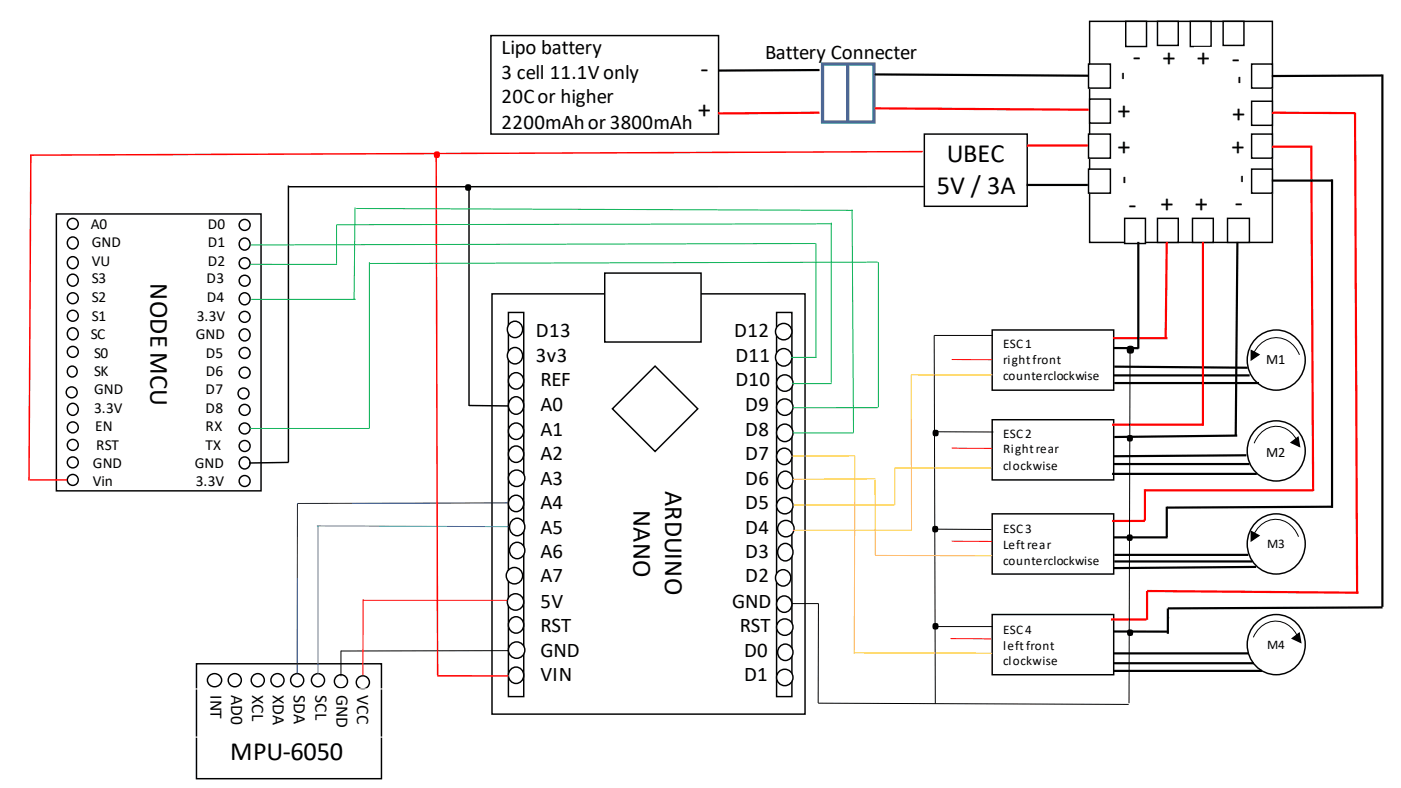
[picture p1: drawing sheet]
<svg xmlns="http://www.w3.org/2000/svg" width="339mm" height="190mm" viewBox="0 0 339 190" stroke-linecap="round" stroke-linejoin="round" font-family="sans-serif">
<path d="M118.9 71h75.7v101.6h-75.7z" fill="none" stroke="#000" stroke-width=".35"/>
<path d="M239.8 79.8h29.4v14.5h-29.4z" fill-rule="evenodd" fill="#fff"/>
<path d="M239.8 79.8h29.4v14.5h-29.4z" fill="none" stroke="#000" stroke-width=".35"/>
<path d="M239.8 148.6h29.4v14.5h-29.4z" fill-rule="evenodd" fill="#fff"/>
<path d="M239.8 148.6h29.4v14.5h-29.4z" fill="none" stroke="#000" stroke-width=".35"/>
<path d="M239.8 124.2h29.4v14.6h-29.4z" fill-rule="evenodd" fill="#fff"/>
<path d="M239.8 124.2h29.4v14.6h-29.4z" fill="none" stroke="#000" stroke-width=".35"/>
<path d="M239.8 101.5h29.4v14.5h-29.4z" fill-rule="evenodd" fill="#fff"/>
<path d="M239.8 101.5h29.4v14.5h-29.4z" fill="none" stroke="#000" stroke-width=".35"/>
<path d="M303.9 103.5a7.1 7.1 0 0 1 9.4 .2 7.1 7.1 0 0 1 1.1 9.3 7 7 0 0 1-9 2.5 7 7 0 0 1-3.6-8.6 7.3 7.3 0 0 1 2.1-3.4z" fill-rule="evenodd" fill="#fff"/>
<path d="M303.9 103.5a7.1 7.1 0 0 1 9.4 .2 7.1 7.1 0 0 1 1.1 9.3 7 7 0 0 1-9 2.5 7 7 0 0 1-3.6-8.6 7.3 7.3 0 0 1 2.1-3.4z" fill="none" stroke="#000" stroke-width=".35"/>
<path d="M303.9 81.6a7.1 7.1 0 0 1 9.4 .1 7.1 7.1 0 0 1 1.1 9.3 7 7 0 0 1-9 2.6 7 7 0 0 1-3.6-8.7 7.3 7.3 0 0 1 2.1-3.3z" fill-rule="evenodd" fill="#fff"/>
<path d="M303.9 81.6a7.1 7.1 0 0 1 9.4 .1 7.1 7.1 0 0 1 1.1 9.3 7 7 0 0 1-9 2.6 7 7 0 0 1-3.6-8.7 7.3 7.3 0 0 1 2.1-3.3z" fill="none" stroke="#000" stroke-width=".35"/>
<path d="M303.9 126a7.1 7.1 0 0 1 9.4 .2 7.1 7.1 0 0 1 1.1 9.3 7 7 0 0 1-9 2.5 7 7 0 0 1-3.6-8.6 7.3 7.3 0 0 1 2.1-3.4z" fill-rule="evenodd" fill="#fff"/>
<path d="M303.9 126a7.1 7.1 0 0 1 9.4 .2 7.1 7.1 0 0 1 1.1 9.3 7 7 0 0 1-9 2.5 7 7 0 0 1-3.6-8.6 7.3 7.3 0 0 1 2.1-3.4z" fill="none" stroke="#000" stroke-width=".35"/>
<path d="M303.9 150.3a7.1 7.1 0 0 1 9.4 .2 7.1 7.1 0 0 1 1.1 9.3 7 7 0 0 1-9 2.6 7 7 0 0 1-3.6-8.7 7.3 7.3 0 0 1 2.1-3.4z" fill-rule="evenodd" fill="#fff"/>
<path d="M303.9 150.3a7.1 7.1 0 0 1 9.4 .2 7.1 7.1 0 0 1 1.1 9.3 7 7 0 0 1-9 2.6 7 7 0 0 1-3.6-8.7 7.3 7.3 0 0 1 2.1-3.4z" fill="none" stroke="#000" stroke-width=".35"/>
<path d="M118.7 8.6h55v23.8h-55z" fill-rule="evenodd" fill="#fff"/>
<path d="M118.7 8.6h55v23.8h-55z" fill="none" stroke="#000" stroke-width=".35"/>
<path d="M198.8 15.5h12.5v14h-12.5z" fill-rule="evenodd" fill="#fff"/>
<path d="M198.8 15.5h12.5v14h-12.5zM204.9 15.5v14.1" fill="none" stroke="#4472c4" stroke-width=".79" stroke-linecap="butt"/>
<path d="M47.5 160.5h44.7v27.8h-44.7z" fill-rule="evenodd" fill="#fff"/>
<path d="M47.5 160.5h44.7v27.8h-44.7z" fill="none" stroke="#000" stroke-width=".35"/>
<path d="M50.6 163.3a1.68 1.68 0 0 1 2.5-.1 1.68 1.68 0 0 1 0 2.5 1.68 1.68 0 0 1-2.5-.1 1.5 1.5 0 0 1 0-2.3z" fill-rule="evenodd" fill="#fff"/>
<path d="M50.6 163.3a1.68 1.68 0 0 1 2.5-.1 1.68 1.68 0 0 1 0 2.5 1.68 1.68 0 0 1-2.5-.1 1.5 1.5 0 0 1 0-2.3z" fill="none" stroke="#000" stroke-width=".35"/>
<circle cx="62.3" cy="164.4" r="1.59" fill="#fff"/>
<circle cx="62.3" cy="164.4" r="1.59" fill="none" stroke="#000" stroke-width=".35"/>
<circle cx="87.7" cy="165" r="1.59" fill="#fff"/>
<circle cx="87.7" cy="165" r="1.59" fill="none" stroke="#000" stroke-width=".35"/>
<circle cx="82.4" cy="164.7" r="1.59" fill="#fff"/>
<circle cx="82.4" cy="164.7" r="1.59" fill="none" stroke="#000" stroke-width=".35"/>
<circle cx="76.9" cy="164.4" r="1.59" fill="#fff"/>
<circle cx="76.9" cy="164.4" r="1.59" fill="none" stroke="#000" stroke-width=".35"/>
<circle cx="71.8" cy="164.4" r="1.59" fill="#fff"/>
<circle cx="71.8" cy="164.4" r="1.59" fill="none" stroke="#000" stroke-width=".35"/>
<circle cx="67.1" cy="164.4" r="1.59" fill="#fff"/>
<circle cx="67.1" cy="164.4" r="1.59" fill="none" stroke="#000" stroke-width=".35"/>
<circle cx="56.8" cy="164.4" r="1.59" fill="#fff"/>
<g fill="none" stroke="#000" stroke-width=".35">
<path d="M302.5 84.8l1.8 .9-1.8 1.3zM312.1 107l1.7-1.3 .3 2.2zM302.5 128.5l1.8 1-1.8 1.2zM312.4 154.3l1.6-1.2 .4 2.2z"/>
<circle cx="56.8" cy="164.4" r="1.59"/>
</g>
<path d="M46.7 166.6h46.3v11.6h-46.3zM53.3 176.3h34.9v10.4h-34.9z" fill="none" stroke="#fff" stroke-width=".26"/>
<g fill="none" stroke="#000" stroke-width=".53">
<path d="M269.1 90.8h33M269.1 84.1l6.1 .1M269.3 92.6h35M269.3 88.6l32.3 .3M268.8 114.6h35M269.1 112.2h33M299.1 105.3l-29.8 .3M301.3 110.1l-32.2 .2M269.1 129.9h13.1M269.3 134.1h32.5M269.3 135.7h33.5M303.6 137.1l-34.5 .2"/>
<path d="M269.1 158h32.6M269.1 152.7h13M269.1 160.3h34M269.1 162.2h36"/>
</g>
<path d="M76.9 127.1v35.8M282.4 149.4h.1" fill="none" stroke="#4472c4" stroke-width=".24"/>
<path d="M269.1 81.8h13.1M268.8 102.7h22.1M268.8 125.9h8M268.6 149.8h8.5" fill="none" stroke="#f00" stroke-width=".53"/>
<path d="M240 81.1h-14.2l.3 89M273.2 84.5l-.3 85.5M303 85.5a5.9 5.9 0 0 1 5.7-3.9 5.9 5.9 0 0 1 5.4 4.2M225.6 104.4h14.5M303.2 107.2a5.5 5.5 0 0 1 8-3.4l1 .8 .8 1 .9 1.8M225.8 127.9l13.9 .1M303 129.5a5.7 5.7 0 0 1 5.5-3.9 5.7 5.7 0 0 1 5.4 4.2M82.4 157.3v6.2M122.9 157.3l-40.5 .1M225.8 151.5h14.2M303 154.1a5.7 5.7 0 0 1 5.5-3.9 5.7 5.7 0 0 1 5.4 4.2M197.8 170l75 .3" fill="none" stroke="#000" stroke-width=".24"/>
<path d="M71.9 121.8l-.1 41.1" fill="none" stroke="#002060" stroke-width=".24"/>
<path d="M220.3 90.6h19.6M211.5 134.3l28.4 .1M206.5 157.8l33.4 .1" fill="none" stroke="#ffc000" stroke-width=".24"/>
<path d="M230.1 86.9l9.8 .1M230.1 108.3l9.8 .1M230.1 130.8l9.8 .1M229.8 154.4h9.8" fill="none" stroke="#f00" stroke-width=".24"/>
<path d="M302.5 84.8l1.8 .9-1.8 1.3zM312.1 107l1.7-1.3 .3 2.2zM302.5 128.5l1.8 1-1.8 1.2zM312.4 154.3l1.6-1.2 .4 2.2z" fill="#000"/>
<path d="M122.9 75.5h3.7v92.9h-3.7z" fill-rule="evenodd" fill="#fff"/>
<path d="M122.9 75.5h3.7v92.9h-3.7z" fill="none" stroke="#000" stroke-width=".35"/>
<path d="M263.4 5.2h44.2v53.4h-44.2z" fill-rule="evenodd" fill="#fff"/>
<path d="M263.4 5.2h44.2v53.4h-44.2z" fill="none" stroke="#000" stroke-width=".35"/>
<path d="M272.1 5.2h5.1v6h-5.1z" fill-rule="evenodd" fill="#fff"/>
<path d="M272.1 5.2h5.1v6h-5.1z" fill="none" stroke="#000" stroke-width=".35"/>
<path d="M279.8 5.2h5v5.8h-5z" fill-rule="evenodd" fill="#fff"/>
<path d="M279.8 5.2h5v5.8h-5z" fill="none" stroke="#000" stroke-width=".35"/>
<path d="M287.7 5.2h5.1v6h-5.1z" fill-rule="evenodd" fill="#fff"/>
<path d="M287.7 5.2h5.1v6h-5.1z" fill="none" stroke="#000" stroke-width=".35"/>
<path d="M295.7 5.2h5v5.8h-5z" fill-rule="evenodd" fill="#fff"/>
<path d="M295.7 5.2h5v5.8h-5z" fill="none" stroke="#000" stroke-width=".35"/>
<path d="M302.6 15.5h5v5.8h-5z" fill-rule="evenodd" fill="#fff"/>
<path d="M302.6 15.5h5v5.8h-5z" fill="none" stroke="#000" stroke-width=".35"/>
<path d="M302.6 40.9h5v5.8h-5z" fill-rule="evenodd" fill="#fff"/>
<path d="M302.6 40.9h5v5.8h-5z" fill="none" stroke="#000" stroke-width=".35"/>
<path d="M302.6 32.4h5v5.8h-5z" fill-rule="evenodd" fill="#fff"/>
<path d="M302.6 32.4h5v5.8h-5z" fill="none" stroke="#000" stroke-width=".35"/>
<path d="M302.6 24.5h5v5.8h-5z" fill-rule="evenodd" fill="#fff"/>
<path d="M302.6 24.5h5v5.8h-5z" fill="none" stroke="#000" stroke-width=".35"/>
<path d="M263.4 23.9h5v5.9h-5z" fill-rule="evenodd" fill="#fff"/>
<path d="M263.4 23.9h5v5.9h-5z" fill="none" stroke="#000" stroke-width=".35"/>
<path d="M263.1 32.4h5.3v5.8h-5.3z" fill-rule="evenodd" fill="#fff"/>
<path d="M263.1 32.4h5.3v5.8h-5.3z" fill="none" stroke="#000" stroke-width=".35"/>
<path d="M263.1 40.9h5.3v5.8h-5.3z" fill-rule="evenodd" fill="#fff"/>
<path d="M263.1 40.9h5.3v5.8h-5.3z" fill="none" stroke="#000" stroke-width=".35"/>
<path d="M263.1 15.5h5.3v5.8h-5.3z" fill-rule="evenodd" fill="#fff"/>
<path d="M263.1 15.5h5.3v5.8h-5.3z" fill="none" stroke="#000" stroke-width=".35"/>
<path d="M296.7 52.8h5.3v5.8h-5.3z" fill-rule="evenodd" fill="#fff"/>
<path d="M296.7 52.8h5.3v5.8h-5.3z" fill="none" stroke="#000" stroke-width=".35"/>
<path d="M288.3 52.8h5v5.8h-5z" fill-rule="evenodd" fill="#fff"/>
<path d="M288.3 52.8h5v5.8h-5z" fill="none" stroke="#000" stroke-width=".35"/>
<path d="M279.8 52.8h5v5.8h-5z" fill-rule="evenodd" fill="#fff"/>
<path d="M279.8 52.8h5v5.8h-5z" fill="none" stroke="#000" stroke-width=".35"/>
<path d="M271.9 52.8h5v6.1h-5z" fill-rule="evenodd" fill="#fff"/>
<path d="M271.9 52.8h5v6.1h-5z" fill="none" stroke="#000" stroke-width=".35"/>
<path d="M223.4 32.4h24.9v17.5h-24.9z" fill-rule="evenodd" fill="#fff"/>
<path d="M223.4 32.4h24.9v17.5h-24.9z" fill="none" stroke="#000" stroke-width=".35"/>
<path d="M123.2 78.2a1.89 1.89 0 0 1 2.6 .1 1.89 1.89 0 0 1 0 2.7 1.89 1.89 0 0 1-2.6 0 2.09 2.09 0 0 1 0-2.8z" fill-rule="evenodd" fill="#fff"/>
<path d="M123.2 78.2a1.89 1.89 0 0 1 2.6 .1 1.89 1.89 0 0 1 0 2.7 1.89 1.89 0 0 1-2.6 0 2.09 2.09 0 0 1 0-2.8z" fill="none" stroke="#000" stroke-width=".35"/>
<path d="M123.2 84.6a1.89 1.89 0 0 1 2.6 .1 1.89 1.89 0 0 1 0 2.6 1.89 1.89 0 0 1-2.6 .1 2.09 2.09 0 0 1 0-2.8z" fill-rule="evenodd" fill="#fff"/>
<path d="M123.2 84.6a1.89 1.89 0 0 1 2.6 .1 1.89 1.89 0 0 1 0 2.6 1.89 1.89 0 0 1-2.6 .1 2.09 2.09 0 0 1 0-2.8z" fill="none" stroke="#000" stroke-width=".35"/>
<path d="M123.4 90.7a1.89 1.89 0 0 1 2.7 .1 1.89 1.89 0 0 1 0 2.6 1.89 1.89 0 0 1-2.7 .1 2.09 2.09 0 0 1 0-2.8z" fill-rule="evenodd" fill="#fff"/>
<path d="M123.4 90.7a1.89 1.89 0 0 1 2.7 .1 1.89 1.89 0 0 1 0 2.6 1.89 1.89 0 0 1-2.7 .1 2.09 2.09 0 0 1 0-2.8z" fill="none" stroke="#000" stroke-width=".35"/>
<path d="M123.4 96.5a1.9 1.9 0 0 1 2.4-.2 1.9 1.9 0 0 1 .7 2.3 1.84 1.84 0 0 1-2.1 1.5 1.84 1.84 0 0 1-1.5-2.1l.1-.5z" fill-rule="evenodd" fill="#fff"/>
<path d="M123.4 96.5a1.9 1.9 0 0 1 2.4-.2 1.9 1.9 0 0 1 .7 2.3 1.84 1.84 0 0 1-2.1 1.5 1.84 1.84 0 0 1-1.5-2.1l.1-.5z" fill="none" stroke="#000" stroke-width=".35"/>
<path d="M123.4 102.8a1.89 1.89 0 0 1 2.7 .1 1.89 1.89 0 0 1 0 2.7 1.89 1.89 0 0 1-2.7 .1 2.09 2.09 0 0 1 0-2.9z" fill-rule="evenodd" fill="#fff"/>
<path d="M123.4 102.8a1.89 1.89 0 0 1 2.7 .1 1.89 1.89 0 0 1 0 2.7 1.89 1.89 0 0 1-2.7 .1 2.09 2.09 0 0 1 0-2.9z" fill="none" stroke="#000" stroke-width=".35"/>
<path d="M123.4 108.4a1.89 1.89 0 0 1 2.7 .1 1.89 1.89 0 0 1 0 2.6 1.89 1.89 0 0 1-2.7 .1 2.09 2.09 0 0 1 0-2.8z" fill-rule="evenodd" fill="#fff"/>
<path d="M123.4 108.4a1.89 1.89 0 0 1 2.7 .1 1.89 1.89 0 0 1 0 2.6 1.89 1.89 0 0 1-2.7 .1 2.09 2.09 0 0 1 0-2.8z" fill="none" stroke="#000" stroke-width=".35"/>
<circle cx="124.9" cy="115.6" r="1.98" fill="#fff"/>
<circle cx="124.9" cy="115.6" r="1.98" fill="none" stroke="#000" stroke-width=".35"/>
<path d="M123.4 120.3a1.89 1.89 0 0 1 2.7 .1 1.89 1.89 0 0 1 0 2.6 1.89 1.89 0 0 1-2.7 .1 2.09 2.09 0 0 1 0-2.8z" fill-rule="evenodd" fill="#fff"/>
<path d="M123.4 120.3a1.89 1.89 0 0 1 2.7 .1 1.89 1.89 0 0 1 0 2.6 1.89 1.89 0 0 1-2.7 .1 2.09 2.09 0 0 1 0-2.8z" fill="none" stroke="#000" stroke-width=".35"/>
<path d="M123.7 125.9a1.9 1.9 0 0 1 2.4-.2 1.9 1.9 0 0 1 .7 2.3 1.84 1.84 0 0 1-2.1 1.5 1.84 1.84 0 0 1-1.5-2.1v-.6z" fill-rule="evenodd" fill="#fff"/>
<path d="M123.7 125.9a1.9 1.9 0 0 1 2.4-.2 1.9 1.9 0 0 1 .7 2.3 1.84 1.84 0 0 1-2.1 1.5 1.84 1.84 0 0 1-1.5-2.1v-.6z" fill="none" stroke="#000" stroke-width=".35"/>
<path d="M123.7 131.7a1.89 1.89 0 0 1 2.6 .1 1.89 1.89 0 0 1 0 2.6 1.89 1.89 0 0 1-2.6 .1 2.09 2.09 0 0 1 0-2.8z" fill-rule="evenodd" fill="#fff"/>
<path d="M123.7 131.7a1.89 1.89 0 0 1 2.6 .1 1.89 1.89 0 0 1 0 2.6 1.89 1.89 0 0 1-2.6 .1 2.09 2.09 0 0 1 0-2.8z" fill="none" stroke="#000" stroke-width=".35"/>
<circle cx="124.4" cy="139.2" r="1.98" fill="#fff"/>
<circle cx="124.4" cy="139.2" r="1.98" fill="none" stroke="#000" stroke-width=".35"/>
<circle cx="124.6" cy="145.5" r="1.98" fill="#fff"/>
<circle cx="124.6" cy="145.5" r="1.98" fill="none" stroke="#000" stroke-width=".35"/>
<path d="M123.4 149.7a1.89 1.89 0 0 1 2.7 .1 1.89 1.89 0 0 1 0 2.6 1.89 1.89 0 0 1-2.7 .1 2.09 2.09 0 0 1 0-2.8z" fill-rule="evenodd" fill="#fff"/>
<path d="M123.4 149.7a1.89 1.89 0 0 1 2.7 .1 1.89 1.89 0 0 1 0 2.6 1.89 1.89 0 0 1-2.7 .1 2.09 2.09 0 0 1 0-2.8z" fill="none" stroke="#000" stroke-width=".35"/>
<circle cx="124.9" cy="157.2" r="1.98" fill="#fff"/>
<circle cx="124.9" cy="157.2" r="1.98" fill="none" stroke="#000" stroke-width=".35"/>
<path d="M123.4 161.8a1.89 1.89 0 0 1 2.7 .1 1.89 1.89 0 0 1 0 2.7 1.89 1.89 0 0 1-2.7 .1 2.09 2.09 0 0 1 0-2.9z" fill-rule="evenodd" fill="#fff"/>
<path d="M123.4 161.8a1.89 1.89 0 0 1 2.7 .1 1.89 1.89 0 0 1 0 2.7 1.89 1.89 0 0 1-2.7 .1 2.09 2.09 0 0 1 0-2.9z" fill="none" stroke="#000" stroke-width=".35"/>
<path d="M187.7 75.5h3.7v92.9h-3.7z" fill-rule="evenodd" fill="#fff"/>
<path d="M187.7 75.5h3.7v92.9h-3.7z" fill="none" stroke="#000" stroke-width=".35"/>
<circle cx="189.4" cy="80.2" r="1.98" fill="#fff"/>
<circle cx="189.4" cy="80.2" r="1.98" fill="none" stroke="#000" stroke-width=".35"/>
<path d="M188 84.9a2.03 2.03 0 0 1 2.9 .1 2.03 2.03 0 0 1 0 2.8 2.03 2.03 0 0 1-2.9 .1 2.22 2.22 0 0 1 0-3z" fill-rule="evenodd" fill="#fff"/>
<path d="M188 84.9a2.03 2.03 0 0 1 2.9 .1 2.03 2.03 0 0 1 0 2.8 2.03 2.03 0 0 1-2.9 .1 2.22 2.22 0 0 1 0-3z" fill="none" stroke="#000" stroke-width=".35"/>
<circle cx="189.7" cy="92.6" r="1.98" fill="#fff"/>
<circle cx="189.7" cy="92.6" r="1.98" fill="none" stroke="#000" stroke-width=".35"/>
<circle cx="189.7" cy="98.4" r="1.98" fill="#fff"/>
<circle cx="189.7" cy="98.4" r="1.98" fill="none" stroke="#000" stroke-width=".35"/>
<path d="M188.3 103.1a2.03 2.03 0 0 1 2.8 .1 2.03 2.03 0 0 1 0 2.9 2.03 2.03 0 0 1-2.8 0 2.22 2.22 0 0 1 0-3z" fill-rule="evenodd" fill="#fff"/>
<path d="M188.3 103.1a2.03 2.03 0 0 1 2.8 .1 2.03 2.03 0 0 1 0 2.9 2.03 2.03 0 0 1-2.8 0 2.22 2.22 0 0 1 0-3z" fill="none" stroke="#000" stroke-width=".35"/>
<path d="M188.3 108.9a1.89 1.89 0 0 1 2.6 .1 1.89 1.89 0 0 1 0 2.6 1.89 1.89 0 0 1-2.6 .1 2.09 2.09 0 0 1 0-2.8z" fill-rule="evenodd" fill="#fff"/>
<path d="M188.3 108.9a1.89 1.89 0 0 1 2.6 .1 1.89 1.89 0 0 1 0 2.6 1.89 1.89 0 0 1-2.6 .1 2.09 2.09 0 0 1 0-2.8z" fill="none" stroke="#000" stroke-width=".35"/>
<path d="M188.5 114.5a1.9 1.9 0 0 1 2.4-.2 1.9 1.9 0 0 1 .7 2.3 1.84 1.84 0 0 1-2.1 1.5 1.84 1.84 0 0 1-1.5-2.1l.1-.5z" fill-rule="evenodd" fill="#fff"/>
<path d="M188.5 114.5a1.9 1.9 0 0 1 2.4-.2 1.9 1.9 0 0 1 .7 2.3 1.84 1.84 0 0 1-2.1 1.5 1.84 1.84 0 0 1-1.5-2.1l.1-.5z" fill="none" stroke="#000" stroke-width=".35"/>
<circle cx="189.7" cy="122.2" r="1.98" fill="#fff"/>
<circle cx="189.7" cy="122.2" r="1.98" fill="none" stroke="#000" stroke-width=".35"/>
<circle cx="190" cy="127.8" r="1.98" fill="#fff"/>
<circle cx="190" cy="127.8" r="1.98" fill="none" stroke="#000" stroke-width=".35"/>
<path d="M188.5 132a1.9 1.9 0 0 1 2.4-.3 1.9 1.9 0 0 1 .7 2.3 1.84 1.84 0 0 1-2.1 1.6 1.84 1.84 0 0 1-1.5-2.1l.1-.6z" fill-rule="evenodd" fill="#fff"/>
<path d="M188.5 132a1.9 1.9 0 0 1 2.4-.3 1.9 1.9 0 0 1 .7 2.3 1.84 1.84 0 0 1-2.1 1.6 1.84 1.84 0 0 1-1.5-2.1l.1-.6z" fill="none" stroke="#000" stroke-width=".35"/>
<path d="M188 138.3a1.89 1.89 0 0 1 2.6 .1 1.89 1.89 0 0 1 0 2.6 1.89 1.89 0 0 1-2.6 .1 2.09 2.09 0 0 1 0-2.8z" fill-rule="evenodd" fill="#fff"/>
<path d="M188 138.3a1.89 1.89 0 0 1 2.6 .1 1.89 1.89 0 0 1 0 2.6 1.89 1.89 0 0 1-2.6 .1 2.09 2.09 0 0 1 0-2.8z" fill="none" stroke="#000" stroke-width=".35"/>
<path d="M188.3 144.6a1.89 1.89 0 0 1 2.6 .1 1.89 1.89 0 0 1 0 2.7 1.89 1.89 0 0 1-2.6 .1 2.09 2.09 0 0 1 0-2.9z" fill-rule="evenodd" fill="#fff"/>
<path d="M188.3 144.6a1.89 1.89 0 0 1 2.6 .1 1.89 1.89 0 0 1 0 2.7 1.89 1.89 0 0 1-2.6 .1 2.09 2.09 0 0 1 0-2.9z" fill="none" stroke="#000" stroke-width=".35"/>
<circle cx="189.7" cy="151.6" r="1.98" fill="#fff"/>
<circle cx="189.7" cy="151.6" r="1.98" fill="none" stroke="#000" stroke-width=".35"/>
<path d="M188.5 156.3a1.89 1.89 0 0 1 2.7 .1 1.89 1.89 0 0 1 0 2.6 1.89 1.89 0 0 1-2.7 .1 2.09 2.09 0 0 1 0-2.8z" fill-rule="evenodd" fill="#fff"/>
<path d="M188.5 156.3a1.89 1.89 0 0 1 2.7 .1 1.89 1.89 0 0 1 0 2.6 1.89 1.89 0 0 1-2.7 .1 2.09 2.09 0 0 1 0-2.8z" fill="none" stroke="#000" stroke-width=".35"/>
<circle cx="189.7" cy="163.8" r="1.98" fill="#fff"/>
<circle cx="189.7" cy="163.8" r="1.98" fill="none" stroke="#000" stroke-width=".35"/>
<path d="M146.2 66h23.3v16.7h-23.3z" fill-rule="evenodd" fill="#fff"/>
<path d="M146.2 66h23.3v16.7h-23.3z" fill="none" stroke="#000" stroke-width=".35"/>
<path d="M158.4 88.5l10.3 10.3-10.3 10.3-10.4-10.3z" fill-rule="evenodd" fill="#fff"/>
<path d="M158.4 88.5l10.3 10.3-10.3 10.3-10.4-10.3z" fill="none" stroke="#000" stroke-width=".35"/>
<path d="M13.6 51.7h49.5v67h-49.5z" fill-rule="evenodd" fill="#fff"/>
<path d="M13.6 51.7h49.5v67h-49.5z" fill="none" stroke="#000" stroke-width=".35"/>
<path d="M122.8 121.6l-51 .1" fill="none" stroke="#002060" stroke-width=".24"/>
<path d="M76.6 127.1l46.3 .2" fill="none" stroke="#4472c4" stroke-width=".24"/>
<circle cx="17.6" cy="54.1" r="1.32" fill="#fff"/>
<circle cx="17.6" cy="54.1" r="1.32" fill="none" stroke="#000" stroke-width=".35"/>
<path d="M16.8 57.6a1.38 1.38 0 0 1 2.1 1.1 1.38 1.38 0 0 1-2.1 1.2 1.54 1.54 0 0 1 0-2.3z" fill-rule="evenodd" fill="#fff"/>
<path d="M16.8 57.6a1.38 1.38 0 0 1 2.1 1.1 1.38 1.38 0 0 1-2.1 1.2 1.54 1.54 0 0 1 0-2.3z" fill="none" stroke="#000" stroke-width=".35"/>
<path d="M16.8 62.3a1.38 1.38 0 0 1 2.1 1.2 1.38 1.38 0 0 1-2.1 1.2 1.54 1.54 0 0 1 0-2.4z" fill-rule="evenodd" fill="#fff"/>
<path d="M16.8 62.3a1.38 1.38 0 0 1 2.1 1.2 1.38 1.38 0 0 1-2.1 1.2 1.54 1.54 0 0 1 0-2.4z" fill="none" stroke="#000" stroke-width=".35"/>
<path d="M16.8 66.6a1.38 1.38 0 0 1 2.1 1.1 1.38 1.38 0 0 1-2.1 1.2 1.54 1.54 0 0 1 0-2.3z" fill-rule="evenodd" fill="#fff"/>
<path d="M16.8 66.6a1.38 1.38 0 0 1 2.1 1.1 1.38 1.38 0 0 1-2.1 1.2 1.54 1.54 0 0 1 0-2.3z" fill="none" stroke="#000" stroke-width=".35"/>
<circle cx="17.6" cy="72.1" r="1.32" fill="#fff"/>
<circle cx="17.6" cy="72.1" r="1.32" fill="none" stroke="#000" stroke-width=".35"/>
<circle cx="17.6" cy="76.3" r="1.32" fill="#fff"/>
<circle cx="17.6" cy="76.3" r="1.32" fill="none" stroke="#000" stroke-width=".35"/>
<path d="M16.8 79.5a1.38 1.38 0 0 1 2.1 1.2 1.38 1.38 0 0 1-2.1 1.2 1.54 1.54 0 0 1 0-2.4z" fill-rule="evenodd" fill="#fff"/>
<path d="M16.8 79.5a1.38 1.38 0 0 1 2.1 1.2 1.38 1.38 0 0 1-2.1 1.2 1.54 1.54 0 0 1 0-2.4z" fill="none" stroke="#000" stroke-width=".35"/>
<circle cx="17.6" cy="85.1" r="1.32" fill="#fff"/>
<circle cx="17.6" cy="85.1" r="1.32" fill="none" stroke="#000" stroke-width=".35"/>
<path d="M16.8 88.8a1.25 1.25 0 0 1 1.9 1 1.25 1.25 0 0 1-1.9 1.1 1.41 1.41 0 0 1 0-2.1z" fill-rule="evenodd" fill="#fff"/>
<path d="M16.8 88.8a1.25 1.25 0 0 1 1.9 1 1.25 1.25 0 0 1-1.9 1.1 1.41 1.41 0 0 1 0-2.1z" fill="none" stroke="#000" stroke-width=".35"/>
<circle cx="17.3" cy="94.9" r="1.32" fill="#fff"/>
<circle cx="17.3" cy="94.9" r="1.32" fill="none" stroke="#000" stroke-width=".35"/>
<path d="M16.8 97.8a1.38 1.38 0 0 1 2.1 1.2 1.38 1.38 0 0 1-2.1 1.1 1.54 1.54 0 0 1 0-2.3z" fill-rule="evenodd" fill="#fff"/>
<path d="M16.8 97.8a1.38 1.38 0 0 1 2.1 1.2 1.38 1.38 0 0 1-2.1 1.1 1.54 1.54 0 0 1 0-2.3z" fill="none" stroke="#000" stroke-width=".35"/>
<circle cx="17.6" cy="103.3" r="1.32" fill="#fff"/>
<circle cx="17.6" cy="103.3" r="1.32" fill="none" stroke="#000" stroke-width=".35"/>
<circle cx="17.6" cy="107.6" r="1.32" fill="#fff"/>
<circle cx="17.6" cy="107.6" r="1.32" fill="none" stroke="#000" stroke-width=".35"/>
<circle cx="17.6" cy="116" r="1.32" fill="#fff"/>
<circle cx="17.6" cy="116" r="1.32" fill="none" stroke="#000" stroke-width=".35"/>
<circle cx="17.6" cy="111.8" r="1.32" fill="#fff"/>
<circle cx="17.6" cy="111.8" r="1.32" fill="none" stroke="#000" stroke-width=".35"/>
<circle cx="59.1" cy="54.4" r="1.32" fill="#fff"/>
<circle cx="59.1" cy="54.4" r="1.32" fill="none" stroke="#000" stroke-width=".35"/>
<path d="M58.4 57.8a1.38 1.38 0 0 1 2.1 1.2 1.38 1.38 0 0 1-2.1 1.2 1.55 1.55 0 0 1 0-2.4z" fill-rule="evenodd" fill="#fff"/>
<path d="M58.4 57.8a1.38 1.38 0 0 1 2.1 1.2 1.38 1.38 0 0 1-2.1 1.2 1.55 1.55 0 0 1 0-2.4z" fill="none" stroke="#000" stroke-width=".35"/>
<circle cx="59.1" cy="63.6" r="1.32" fill="#fff"/>
<circle cx="59.1" cy="63.6" r="1.32" fill="none" stroke="#000" stroke-width=".35"/>
<circle cx="59.1" cy="67.9" r="1.32" fill="#fff"/>
<circle cx="59.1" cy="67.9" r="1.32" fill="none" stroke="#000" stroke-width=".35"/>
<path d="M58.4 71.1a1.38 1.38 0 0 1 2.1 1.1 1.38 1.38 0 0 1-2.1 1.2 1.55 1.55 0 0 1 0-2.3z" fill-rule="evenodd" fill="#fff"/>
<path d="M58.4 71.1a1.38 1.38 0 0 1 2.1 1.1 1.38 1.38 0 0 1-2.1 1.2 1.55 1.55 0 0 1 0-2.3z" fill="none" stroke="#000" stroke-width=".35"/>
<circle cx="59.1" cy="76.6" r="1.32" fill="#fff"/>
<circle cx="59.1" cy="76.6" r="1.32" fill="none" stroke="#000" stroke-width=".35"/>
<path d="M58.4 79.8a1.38 1.38 0 0 1 2.1 1.2 1.38 1.38 0 0 1-2.1 1.1 1.55 1.55 0 0 1 0-2.3z" fill-rule="evenodd" fill="#fff"/>
<path d="M58.4 79.8a1.38 1.38 0 0 1 2.1 1.2 1.38 1.38 0 0 1-2.1 1.1 1.55 1.55 0 0 1 0-2.3z" fill="none" stroke="#000" stroke-width=".35"/>
<circle cx="59.1" cy="85.3" r="1.32" fill="#fff"/>
<circle cx="59.1" cy="85.3" r="1.32" fill="none" stroke="#000" stroke-width=".35"/>
<circle cx="59.1" cy="90.1" r="1.32" fill="#fff"/>
<circle cx="59.1" cy="90.1" r="1.32" fill="none" stroke="#000" stroke-width=".35"/>
<circle cx="58.9" cy="95.1" r="1.32" fill="#fff"/>
<circle cx="58.9" cy="95.1" r="1.32" fill="none" stroke="#000" stroke-width=".35"/>
<circle cx="59.1" cy="99.1" r="1.32" fill="#fff"/>
<circle cx="59.1" cy="99.1" r="1.32" fill="none" stroke="#000" stroke-width=".35"/>
<circle cx="59.1" cy="103.6" r="1.32" fill="#fff"/>
<circle cx="59.1" cy="103.6" r="1.32" fill="none" stroke="#000" stroke-width=".35"/>
<circle cx="59.1" cy="107.8" r="1.32" fill="#fff"/>
<circle cx="59.1" cy="107.8" r="1.32" fill="none" stroke="#000" stroke-width=".35"/>
<circle cx="59.1" cy="116.3" r="1.32" fill="#fff"/>
<circle cx="59.1" cy="116.3" r="1.32" fill="none" stroke="#000" stroke-width=".35"/>
<path d="M58.4 110.7a1.38 1.38 0 0 1 2.1 1.2 1.38 1.38 0 0 1-2.1 1.2 1.55 1.55 0 0 1 0-2.4z" fill-rule="evenodd" fill="#fff"/>
<path d="M58.4 110.7a1.38 1.38 0 0 1 2.1 1.2 1.38 1.38 0 0 1-2.1 1.2 1.55 1.55 0 0 1 0-2.4z" fill="none" stroke="#000" stroke-width=".35"/>
<path d="M87.7 145.1h35M87.8 144.9l-.1 18.4" fill="none" stroke="#f00" stroke-width=".24"/>
<path d="M191.4 145.9h6.4v24" fill="none" stroke="#000" stroke-width=".24"/>
<path d="M280.1 47h4.2v4.7h-4.2z" fill-rule="evenodd" fill="#fff"/>
<path d="M280.1 47h4.2v4.7h-4.2z" fill="none" stroke="#fff" stroke-width=".35"/>
<path d="M168.4 14.4h4v4.5h-4z" fill-rule="evenodd" fill="#fff"/>
<path d="M168.4 14.4h4v4.5h-4z" fill="none" stroke="#fff" stroke-width=".35"/>
<path d="M297 17.3h4.2v4h-4.2z" fill-rule="evenodd" fill="#fff"/>
<path d="M297 17.3h4.2v4h-4.2z" fill="none" stroke="#fff" stroke-width=".35"/>
<path d="M296.5 12h4.2v4.3h-4.2z" fill-rule="evenodd" fill="#fff"/>
<path d="M296.5 12h4.2v4.3h-4.2z" fill="none" stroke="#fff" stroke-width=".35"/>
<path d="M272.7 11.8h4.2v4.2h-4.2z" fill-rule="evenodd" fill="#fff"/>
<path d="M272.7 11.8h4.2v4.2h-4.2z" fill="none" stroke="#fff" stroke-width=".35"/>
<path d="M297.3 47h4.2v4.2h-4.2z" fill-rule="evenodd" fill="#fff"/>
<path d="M297.3 47h4.2v4.2h-4.2z" fill="none" stroke="#fff" stroke-width=".35"/>
<path d="M269 16.5h4.2v4h-4.2z" fill-rule="evenodd" fill="#fff"/>
<path d="M269 16.5h4.2v4h-4.2z" fill="none" stroke="#fff" stroke-width=".35"/>
<path d="M297.5 41.1h4.5v4.3h-4.5z" fill-rule="evenodd" fill="#fff"/>
<path d="M297.5 41.1h4.5v4.3h-4.5z" fill="none" stroke="#fff" stroke-width=".35"/>
<path d="M269.2 41.4h4.2v4.2h-4.2z" fill-rule="evenodd" fill="#fff"/>
<path d="M269.2 41.4h4.2v4.2h-4.2z" fill="none" stroke="#fff" stroke-width=".35"/>
<path d="M269.5 24.5h4.2v4.7h-4.2z" fill-rule="evenodd" fill="#fff"/>
<path d="M269.5 24.5h4.2v4.7h-4.2z" fill="none" stroke="#fff" stroke-width=".35"/>
<path d="M269.5 33.2h4.2v4.8h-4.2z" fill-rule="evenodd" fill="#fff"/>
<path d="M269.5 33.2h4.2v4.8h-4.2z" fill="none" stroke="#fff" stroke-width=".35"/>
<path d="M297.3 25.3h4.2v4.5h-4.2z" fill-rule="evenodd" fill="#fff"/>
<path d="M297.3 25.3h4.2v4.5h-4.2z" fill="none" stroke="#fff" stroke-width=".35"/>
<path d="M297 33.2h4.2v4.5h-4.2z" fill-rule="evenodd" fill="#fff"/>
<path d="M297 33.2h4.2v4.5h-4.2z" fill="none" stroke="#fff" stroke-width=".35"/>
<path d="M288.3 47h4.2v4.7h-4.2z" fill-rule="evenodd" fill="#fff"/>
<path d="M288.3 47h4.2v4.7h-4.2z" fill="none" stroke="#fff" stroke-width=".35"/>
<path d="M288.8 11.5h4.2v4.8h-4.2z" fill-rule="evenodd" fill="#fff"/>
<path d="M288.8 11.5h4.2v4.8h-4.2z" fill="none" stroke="#fff" stroke-width=".35"/>
<path d="M280.3 11.8h4.3v4.7h-4.3z" fill-rule="evenodd" fill="#fff"/>
<path d="M280.3 11.8h4.3v4.7h-4.3z" fill="none" stroke="#fff" stroke-width=".35"/>
<path d="M198.1 27.3l-24.5 .1M211.4 26.2l51.8 .3M248.2 35.2h14.8M307.4 35.5h9.3M307.4 27.3h20.2M317 35.2l.4 83.5M327.6 27.3l.5 116.1M282 58.5l-.2 23.4M290.8 58.5v44.4M276.8 118.3v7.6M276.8 118.5h40.7M328.4 143.3l-51.1-.4v6.9" fill="none" stroke="#f00" stroke-width=".53"/>
<path d="M198.1 16.9l-24.5 .2M211.4 18l51.7 .3M334 18.3l-26.6 .1M334.2 18v128.7M248.2 44.7h14.8M275.2 58.5v25.8M299.1 58.5l-.4 46.7M307.4 43.7h14.7M322 43.4v79.4M282 122.5v7.3M321.8 122.5l-39.8 .2M334.2 146.8l-51.9 .3v6.1" fill="none" stroke="#000" stroke-width=".53"/>
<path d="M7.5 37.4l-.5 78.8M105.4 37.2l.4 126M223.1 36.6l-215.8 .9M7.3 116h8.9M105.7 163.4h17.3" fill="none" stroke="#f00" stroke-width=".35"/>
<path d="M113.4 45.1v53M113.4 98l9.4 .1" fill="none" stroke="#000" stroke-width=".35"/>
<path d="M168.1 24.2h4.3v4.8h-4.3z" fill-rule="evenodd" fill="#fff"/>
<path d="M168.1 24.2h4.3v4.8h-4.3z" fill="none" stroke="#fff" stroke-width=".35"/>
<path d="M271.6 47.5h4.2v4.2h-4.2z" fill-rule="evenodd" fill="#fff"/>
<path d="M271.6 47.5h4.2v4.2h-4.2z" fill="none" stroke="#fff" stroke-width=".35"/>
<path d="M69.7 44.8v66.9M223.3 45.1h-153.6M69.8 111.8l-9.6 .1" fill="none" stroke="#000" stroke-width=".35"/>
<g fill="none" stroke="#00b050" stroke-width=".24">
<path d="M81.4 54.4v9.3M85.8 50.1l-.2 22.2M86.1 50.4l120.1 .5M197.2 58.9l-137 .3M197.2 58.9v27.4M201 53.8v38.7M201 54.1l-119.6 .2M206 50.7l.3 53.9M60.5 63.9h21M60.7 72.4h25.3M89.3 63.4v40.1M212.2 63.4l-122.9 .3"/>
<path d="M212.3 63.4v35.1M191.2 86.4h6.2M191.4 92.7h9.6M212.2 98.6h-20.5M60.5 103.6h28.8M191.7 104.6l14.6 .1"/>
</g>
<path d="M220.3 90.6v37.6M206.6 110.2l-.1 47.8M206.7 110.2l-15.5 .1M211.5 116l.1 18.2M211.6 115.8l-19.9 .1M239.8 113.1h-23.5v9M191.7 128.2h28.6M191.7 122.1h24.5" fill="none" stroke="#ffc000" stroke-width=".24"/>
<path d="M145.7 111h26.7v40.5h-26.7z" fill-rule="evenodd" fill="#fff"/>
<path d="M145.7 111h26.7v40.5h-26.7z" fill="none" stroke="#fff" stroke-width=".35"/>
<path d="M32.9 57.3h11.4v51.8h-11.4z" fill-rule="evenodd" fill="#fff"/>
<path d="M32.9 57.3h11.4v51.8h-11.4z" fill="none" stroke="#fff" stroke-width=".35"/>
<text font-size="17" x="271.1" y="85.4">.</text>
<text font-size="14" fill="#f00" x="103.8" y="38.1">.</text>
<g font-size="14">
<text x="111.4" y="46.1">.</text>
<text x="224.4" y="105.4">.</text>
<text x="271.4" y="106.7">.</text>
<text x="224.3" y="128.7">.</text>
<text x="271.3" y="130.7">.</text>
<text x="224.4" y="152.1">.</text>
<text x="271.4" y="153.7">.</text>
</g>
<g font-size="6.4">
<text x="273.9" y="15.7">-</text>
<text x="281" y="16">+</text>
<text x="289.3" y="15.9">+</text>
<text x="297.7" y="16.1">-</text>
<text x="169.3" y="18.6">-</text>
<text x="273.1" y="19.3" transform="rotate(-90 273.1 19.3)">-</text>
<text x="301.2" y="20.2" transform="rotate(-90 301.2 20.2)">-</text>
<text x="168.7" y="28.6">+</text>
<text x="270.1" y="28.8">+</text>
<text x="297.9" y="29.4">+</text>
<text x="228.9" y="39.2">UBEC</text>
<text x="270.2" y="37.6">+</text>
<text x="297.7" y="37.4">+</text>
<text x="226.5" y="46.8">5V / 3A</text>
<text x="273.4" y="44.4" transform="rotate(-90 273.4 44.4)">-</text>
<text x="301.9" y="44.2" transform="rotate(-90 301.9 44.2)">-</text>
<text x="272.8" y="51.5">-</text>
<text x="280.6" y="51.3">+</text>
<text x="288.9" y="51.3">+</text>
<text x="298.5" y="51.1">-</text>
<text x="36.4" y="68.4" transform="rotate(90 36.4 68.4)">NODE MCU</text>
<text x="160.8" y="118.7" transform="rotate(90 160.8 118.7)">ARDUINO</text>
<text x="153.1" y="123.2" transform="rotate(90 153.1 123.2)">NANO</text>
<text x="55.6" y="183.7">MPU-6050</text>
</g>
<g font-size="5">
<text x="121.2" y="13.1">Lipo battery</text>
<text x="184.9" y="14.2">Battery Connecter</text>
<text x="121.2" y="19.2">3 cell 11.1V only</text>
<text x="121.2" y="25">20C or higher</text>
<text x="121.2" y="31.1">2200mAh or 3800mAh</text>
<text x="129.6" y="81.4">D13</text>
<text x="177.5" y="81.4">D12</text>
<text x="129.6" y="87.5">3v3</text>
<text x="177.8" y="87.5">D11</text>
<text x="130.6" y="93.4">REF</text>
<text x="177.8" y="93.4">D10</text>
<text x="130.6" y="99.5">A0</text>
<text x="180.1" y="99.5">D9</text>
<text x="130.6" y="105.3">A1</text>
<text x="180.1" y="105.3">D8</text>
<text x="130.6" y="111.1">A2</text>
<text x="180.1" y="111.1">D7</text>
<text x="130.6" y="117.2">A3</text>
<text x="180.1" y="117.2">D6</text>
<text x="130.6" y="123">A4</text>
<text x="180.1" y="123">D5</text>
<text x="130.6" y="129.1">A5</text>
<text x="180.1" y="129.1">D4</text>
<text x="130.6" y="135">A6</text>
<text x="180.1" y="135">D3</text>
<text x="130.6" y="140.8">A7</text>
<text x="180.1" y="140.8">D2</text>
<text x="130.6" y="146.9">5V</text>
<text x="177" y="146.9">GND</text>
<text x="130.6" y="152.7">RST</text>
<text x="178.8" y="152.7">RST</text>
<text x="130.6" y="158.8">GND</text>
<text x="179.9" y="158.8">D0</text>
<text x="130.6" y="164.6">VIN</text>
<text x="179.9" y="164.6">D1</text>
</g>
<g font-size="4.2">
<text x="50.9" y="168.1" transform="rotate(90 50.9 168.1)">INT</text>
<text x="55.9" y="168.1" transform="rotate(90 55.9 168.1)">AD0</text>
<text x="60.9" y="168.1" transform="rotate(90 60.9 168.1)">XCL</text>
<text x="66" y="168.1" transform="rotate(90 66 168.1)">XDA</text>
<text x="71" y="168.1" transform="rotate(90 71 168.1)">SDA</text>
<text x="76.3" y="168.1" transform="rotate(90 76.3 168.1)">SCL</text>
<text x="81.3" y="168.1" transform="rotate(90 81.3 168.1)">GND</text>
<text x="86.4" y="168.1" transform="rotate(90 86.4 168.1)">VCC</text>
</g>
<g font-size="3.7">
<text x="21.9" y="55.3">A0</text>
<text x="22.2" y="59.8">GND</text>
<text x="50.2" y="55.3">D0</text>
<text x="50.2" y="59.8">D1</text>
<text x="22.2" y="64.3">VU</text>
<text x="50.2" y="64.3">D2</text>
<text x="22.2" y="68.5">S3</text>
<text x="49.9" y="68.5">D3</text>
<text x="22.2" y="73">S2</text>
<text x="22.2" y="77.5">S1</text>
<text x="47.6" y="77.5">3.3V</text>
<text x="50" y="73">D4</text>
<text x="21.9" y="82">SC</text>
<text x="47.3" y="82">GND</text>
<text x="22.7" y="86.5">S0</text>
<text x="49.7" y="86.5">D5</text>
<text x="22.7" y="90.8">SK</text>
<text x="22.7" y="95.3">GND</text>
<text x="49.7" y="95.3">D7</text>
<text x="49.7" y="90.8">D6</text>
<text x="22.7" y="99.8">3.3V</text>
<text x="49.7" y="99.8">D8</text>
<text x="23" y="104.3">EN</text>
<text x="49.7" y="104.3">RX</text>
<text x="22.5" y="113">GND</text>
<text x="23.3" y="108.8">RST</text>
<text x="47.1" y="113">GND</text>
<text x="49.7" y="108.8">TX</text>
<text x="22.5" y="117.5">Vin</text>
<text x="47.3" y="117.5">3.3V</text>
</g>
<g font-size="3.4">
<text x="306.1" y="88">M1</text>
<text x="306.1" y="110.5">M2</text>
</g>
<g font-size="3.2">
<text x="242.5" y="84.1">ESC 1</text>
<text x="242.5" y="88.1">right front</text>
<text x="242.5" y="91.8">counterclockwise</text>
<text x="242.5" y="105.9">ESC 2</text>
<text x="242.5" y="109.6">Right rear</text>
<text x="242.5" y="113.6">clockwise</text>
<text x="242.5" y="128.9">ESC 3</text>
<text x="242.5" y="132.8">Left rear</text>
<text x="242.5" y="136.5">counterclockwise</text>
<text x="306.4" y="132.6">M3</text>
<text x="242.5" y="153.3">ESC 4</text>
<text x="242.5" y="157">left front</text>
<text x="242.5" y="160.7">clockwise</text>
<text x="306.4" y="157">M4</text>
</g>
</svg>
